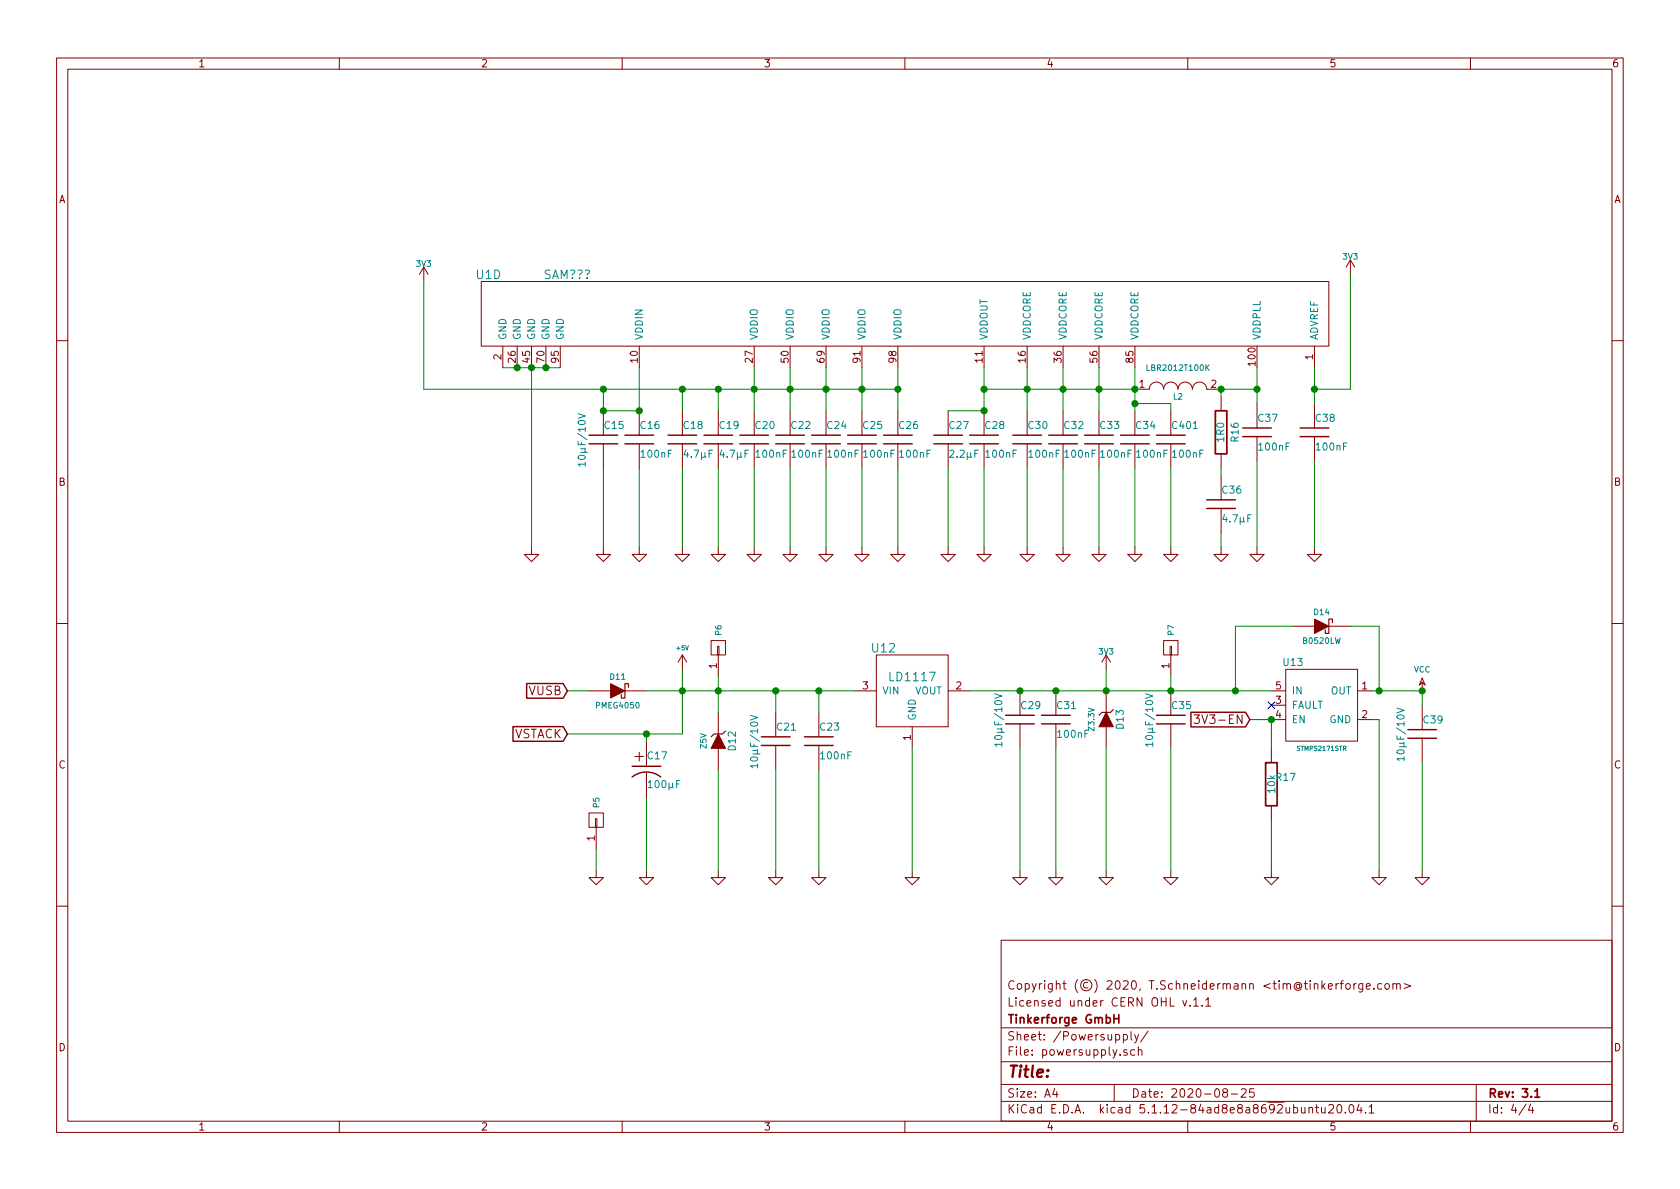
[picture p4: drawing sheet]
<svg xmlns="http://www.w3.org/2000/svg" width="297mm" height="210mm" viewBox="0 0 297 210" stroke-linecap="round" stroke-linejoin="round" font-family="sans-serif">
<g fill="none" stroke="#840000" stroke-width=".18">
<path d="M10 10.3h277v189.9h-277zM12 12.2h273v186.1h-273zM60 10.3v1.9M110 10.3v1.9M160 10.3v1.9M210 10.3v1.9M260 10.3v1.9M74.9 47.2l-.7 1.3M74.9 47.2v2.6M74.9 47.2l.8 1.3M85.1 49.8h149.8v11.4h-149.8zM238.8 46l-.8 1.2"/>
<path d="M238.8 46v2.5M238.8 46l.7 1.2M10 60.2h2M88.9 61.2v3.8M91.4 61.2v3.8M94 61.2v3.8M96.5 61.2v3.8M99.1 61.2v3.8M106.7 72.6v4.4M106.7 78.5v4.3M113 61.2v3.8M113 72.6v4.4"/>
<path d="M113 78.5v4.3M120.6 72.6v4.4M120.6 78.5v4.3M127 72.6v4.4M127 78.5v4.3M133.3 61.2v3.8M133.3 72.6v4.4M133.3 78.5v4.3M139.7 61.2v3.8M139.7 72.6v4.4M139.7 78.5v4.3M146 61.2v3.8"/>
<path d="M146 72.6v4.4M146 78.5v4.3M152.4 61.2v3.8M152.4 72.6v4.4M152.4 78.5v4.3M158.7 61.2v3.8M158.7 72.6v4.4M158.7 78.5v4.3M167.6 72.6v4.4M167.6 78.5v4.3M174 61.2v3.8M174 72.6v4.4"/>
<path d="M174 78.5v4.3M181.6 61.2v3.8M181.6 72.6v4.4M181.6 78.5v4.3M188 61.2v3.8M188 72.6v4.4M188 78.5v4.3M194.3 61.2v3.8M194.3 72.6v4.4M194.3 78.5v4.3M200.7 68.8h2.5a1.27 1.27 0 0 1 1.3-1.2 1.27 1.27 0 0 1 1.2 1.2 1.27 1.27 0 0 1 1.3-1.2 1.27 1.27 0 0 1 1.3 1.2 1.27 1.27 0 0 1 1.2-1.2 1.27 1.27 0 0 1 1.3 1.2 1.27 1.27 0 0 1 1.3-1.2 1.27 1.27 0 0 1 1.3 1.2h2.5M200.7 61.2v3.8"/>
<path d="M200.7 72.6v4.4M200.7 78.5v4.3M207 72.6v4.4M207 78.5v4.3M215.9 70.1v2.5M222.2 61.2v3.8M222.2 71.4v4.3M222.2 77.2v4.3M232.4 61.2v3.8M232.4 71.4v4.3M232.4 77.2v4.3M285 60.2h2"/>
<path d="M94 96.8v1.2h1.2l-1.2 1.3-1.3-1.3h1.3M106.7 96.8v1.2h1.2l-1.2 1.3-1.3-1.3h1.3M113 96.8v1.2h1.3l-1.3 1.3-1.2-1.3h1.2M120.6 96.8v1.2h1.3l-1.3 1.3-1.2-1.3h1.2M127 96.8v1.2h1.3l-1.3 1.3-1.3-1.3h1.3M133.3 96.8v1.2h1.3l-1.3 1.3-1.2-1.3h1.2M139.7 96.8v1.2h1.3l-1.3 1.3-1.3-1.3h1.3M146 96.8v1.2h1.3l-1.3 1.3-1.2-1.3h1.2M152.4 96.8v1.2h1.3l-1.3 1.3-1.3-1.3h1.3M158.7 96.8v1.2h1.3l-1.3 1.3-1.2-1.3h1.2M167.6 96.8v1.2h1.3l-1.3 1.3-1.2-1.3h1.2M174 96.8v1.2h1.3l-1.3 1.3-1.3-1.3h1.3"/>
<path d="M181.6 96.8v1.2h1.3l-1.3 1.3-1.3-1.3h1.3M188 96.8v1.2h1.2l-1.2 1.3-1.3-1.3h1.3M194.3 96.8v1.2h1.3l-1.3 1.3-1.3-1.3h1.3M200.7 96.8v1.2h1.2l-1.2 1.3-1.3-1.3h1.3M207 96.8v1.2h1.3l-1.3 1.3-1.3-1.3h1.3M215.9 96.8v1.2h1.3l-1.3 1.3-1.3-1.3h1.3M215.9 80.3v2.5M215.9 84.1v4.3M215.9 89.9v4.3M222.2 96.8v1.2h1.3l-1.3 1.3-1.2-1.3h1.2M232.4 96.8v1.2h1.3l-1.3 1.3-1.3-1.3h1.3M10 110.3h2"/>
<path d="M120.6 115.8v2.6M120.6 115.8l-.7 1.3M120.6 115.8l.8 1.3M125.7 113.3h2.6v2.5h-2.6zM126.9 114.3h.2v1.5h-.2zM127 115.8v3.8M154.9 115.8h12.7v12.7h-12.7zM195.6 115.8v2.6M195.6 115.8l-.8 1.3M195.6 115.8l.7 1.3M205.7 113.3h2.6v2.5h-2.6zM206.9 114.3h.2v1.5h-.2z"/>
<path d="M207 115.8v3.8M227.3 118.4h12.7v12.7h-12.7zM228.6 110.7h3.8M234.9 110.7h3.9M251.5 119.9l.5 1.3-.5-.6-.5 .6zM285 110.3h2M104.1 122.2h3.8M110.5 122.2h3.8M114.3 131.1v3.8M114.3 136.6v4.6M127 126v3.8M127 132.3v3.8"/>
<path d="M137.2 126v4.3M137.2 131.8v4.3M144.8 126v4.3M144.8 131.8v4.3M151.1 122.2h3.8M161.3 128.5v3.8M167.6 122.2h3.8M180.3 122.2v4.3M180.3 128v4.3M186.7 122.2v4.3M186.7 128v4.3M195.6 122.2v3.8"/>
<path d="M195.6 128.5v3.8M207 122.2v4.3M207 128v4.3M211.1 126.4h1l-.5 .6 .4 .1v.7l-.2 .1h-.4l-.3-.1M224.8 122.2h2.5M224.8 127.2h2.5M224.8 124.7h2.5M224.8 132.3v2.6M240 122.2h2.6M240 127.2h2.6M251.5 120.6v1.6M251.5 124.7v4.3"/>
<path d="M251.5 130.6v4.3M104.1 143.8h2.6v2.5h-2.6zM105.3 144.8h.2v1.5h-.2zM105.4 153.9v1.3h1.3l-1.3 1.3-1.3-1.3h1.3M105.4 146.3v3.8M114.3 153.9v1.3h1.3l-1.3 1.3-1.3-1.3h1.3M127 153.9v1.3h1.3l-1.3 1.3-1.3-1.3h1.3M137.2 153.9v1.3h1.2l-1.2 1.3-1.3-1.3h1.3M144.8 153.9v1.3h1.2l-1.2 1.3-1.3-1.3h1.3M161.3 153.9v1.3h1.3l-1.3 1.3-1.3-1.3h1.3M180.3 153.9v1.3h1.3l-1.3 1.3-1.2-1.3h1.2M186.7 153.9v1.3h1.3l-1.3 1.3-1.3-1.3h1.3"/>
<path d="M195.6 153.9v1.3h1.2l-1.2 1.3-1.3-1.3h1.3M207 153.9v1.3h1.3l-1.3 1.3-1.3-1.3h1.3M224.8 153.9v1.3h1.3l-1.3 1.3-1.3-1.3h1.3M224.8 142.5v2.5M243.8 153.9v1.3h1.3l-1.3 1.3-1.2-1.3h1.2M251.5 153.9v1.3h1.2l-1.2 1.3-1.3-1.3h1.3M10 160.2h2M177 166.3h108v32h-108zM209.1 176.9l.4 1 .3-1M210.4 177.8v.1M211 176.9l.5-.5v1.5M211 177.9h.9"/>
<path d="M212.5 177.8v.1M213.2 176.9l.4-.5v1.5M213.2 177.9h.8M236.7 173.9l-.5 .3M236.9 173.9h.6M237.5 173.4l-.3 .3v1.2M238 174.1l.2-.2 .5 .2v.7l-.3 .1-.4-.1zM239.4 173.9v1M239.8 173.9l-.4 .3M240.9 173.9v1.3l-.3 .2h-.3M240.9 174l-.4-.1-.3 .3 .1 .6 .2 .1 .4-.1M241.6 174.4l.7-.1-.1-.3-.4-.1-.2 .2 .1 .7h.5"/>
<path d="M242.9 174.8v.1M244.3 174l-.4-.1-.3 .3v.6l.3 .1 .4-.1M244.9 174.1l.2-.2 .5 .2v.5l-.1 .2-.4 .1-.2-.1zM246.3 174.1l.1-.1a.37 .37 0 0 1 .5 .1v.8M246.3 173.9v1M246.9 174.1l.2-.2 .4 .1 .1 .9M248.3 173.9l1.1 .5-1.1 .4M285 160.2h2M60 198.3v1.9M110 198.3v1.9M160 198.3v1.9M177 194.8h108"/>
<path d="M177 191.8h108M177 187.8h108M177 181.8h108M186.5 192.5l-.4 1h1M186.8 193v1M197 191.8v3M198.6 183l.5-.1 .2 .3v.6l-.2 .1-.5-.1M198.6 182.9v1.5M199.3 185.7a.37 .37 0 0 0-.6 .1l.1 .2 .5 .2v.1l-.2 .3-.4-.1M200 182.4v1.3l.2 .2M200.6 185.7l-.4-.1-.3 .3 .1 .6 .2 .1 .4-.1M200.6 182.9l.4 1"/>
<path d="M201.3 185.7a.37 .37 0 0 1 .6 .1v.8M201.3 185.1v1.5M201.3 182.9l-.5 1.4-.2 .1M203 182.3l-1.3 2M210 198.3v1.9M216.5 193.2l-.3-.3 .1-.2a.48 .48 0 0 1 .6-.1l.1 .2-.1 .3-.6 .1a.48 .48 0 0 0 0 .7l.2 .1 .5-.1v-.4l-.2-.3M217.7 193.5h1.1M219.5 192.7l.2-.2h.3l.3 .2v.3v.2l-.9 .8h.9M221.7 192.5h-.7l-.1 .7 .2-.1 .5 .1 .2 .2-.1 .5-.2 .1-.6-.1M231.4 196l.2-.2 .4 .1 .1 .9M231.4 195.8v1M232.6 195.8h.5"/>
<path d="M232.8 195.3v1.3l.3 .2M233.7 195.8v.8a.37 .37 0 0 0 .6 .1M234.3 195.8v1M234.9 195.5l.3-.2h.3l.2 .2 .1 .3-.1 .2-.8 .8h.9M236.5 195.5l.2-.2a.8 .8 0 0 1 .6 .8 .8 .8 0 0 1-.6 .7l-.2-.1-.1-.4zM237.9 196.7v.1M238.7 195.5l.2-.2a.8 .8 0 0 1 .5 .8 .8 .8 0 0 1-.5 .7l-.2-.1-.2-.4zM240.3 195.2l-.4 1.1h1M240.6 195.8v1M241.4 196.7v.1M242.1 195.8l.4-.5v1.5M242.1 196.8h.8"/>
<path d="M260 198.3v1.9M261 191.8v6.5M269.8 195.2l-1.2 2M270.6 195.2l-.3 1.1h.9M271 195.8v1"/>
</g>
<path d="M214.9 72.6h2v7.7h-2zM223.8 134.9h2v7.6h-2zM197 179.4v1.5M197.8 179.4v1.5M197 180.1h.8M271.4 193l.4-.5v1.5M271.4 194h.8" fill="none" stroke="#840000" stroke-width=".3"/>
<g fill="none" stroke="#840000" stroke-width=".25">
<path d="M104.1 78.5h5.1M104.1 77h5.1M110.5 78.5h5.1M110.5 77h5.1M118.1 78.5h5.1M118.1 77h5.1M124.5 78.5h5M124.5 77h5M130.8 78.5h5.1M130.8 77h5.1M137.2 78.5h5M137.2 77h5"/>
<path d="M143.5 78.5h5.1M143.5 77h5.1M149.9 78.5h5M149.9 77h5M156.2 78.5h5.1M156.2 77h5.1M165.1 78.5h5.1M165.1 77h5.1M171.4 78.5h5.1M171.4 77h5.1M179.1 78.5h5M179.1 77h5"/>
<path d="M185.4 78.5h5.1M185.4 77h5.1M191.8 78.5h5M191.8 77h5M198.1 78.5h5.1M198.1 77h5.1M204.5 78.5h5M204.5 77h5M219.7 77.2h5.1M219.7 75.7h5.1M229.9 77.2h5M229.9 75.7h5"/>
<path d="M213.4 89.9h5M213.4 88.4h5M90.7 128.5h8.9l.7 1.3-.7 1.3h-8.9zM93.1 120.9h6.5l.7 1.3-.7 1.3h-6.5zM111.8 137.4a4.1 4.1 0 0 1 5 0M111.8 135.5h5M134.6 131.8h5.1M134.6 130.3h5.1M142.2 131.8h5.1M142.2 130.3h5.1M177.8 128h5.1M177.8 126.5h5.1"/>
<path d="M184.1 128h5.1M184.1 126.5h5.1M204.5 128h5M204.5 126.5h5M210.6 126h9.6l.8 1.2-.8 1.3h-9.6zM248.9 130.6h5.1M248.9 129h5.1"/>
</g>
<g fill="none" stroke="#008484" stroke-width=".18">
<path d="M102.2 73.1l1.3 .5-1.3 .4M213.4 64.9l.4 .6M213.8 64.5l-.6 .6M103.5 82.1h-1.3l.4 .3M103.5 81.7v.7M132.7 126.5l1.3 .4-1.3 .4M134 135.4h-1.3l.3 .4M134 135.1v.7M175.9 122.7l1.2 .4-1.2 .4M177.1 131.6h-1.2l.3 .4M177.1 131.3v.7M202.5 122.7l1.3 .4-1.3 .4"/>
<path d="M203.8 131.6h-1.3l.4 .4M203.8 131.3v.7M247 125.2l1.3 .4-1.3 .5M248.3 134.2h-1.3l.3 .3M248.3 133.8v.7"/>
</g>
<path d="M235.6 110.1v-.6h-.7v2.5h-.6v-.6M111.1 121.5v-.6h-.6v2.5h-.6v-.6M128.3 129.3l-.5 .5h-1.6l-.5 .5M196.8 125.5l-.5 .5h-1.5l-.5 .5" fill="none" stroke="#840000" stroke-width=".2"/>
<g fill="#840000" stroke="#840000" stroke-width=".18">
<path d="M195.6 126l1.2 2.5h-2.5z"/>
<path d="M232.4 109.5l2.5 1.2-2.5 1.3z"/>
<path d="M127 129.8l1.3 2.5h-2.6z"/>
<path d="M107.9 120.9l2.6 1.3-2.6 1.2z"/>
</g>
<g fill="none" stroke="#008400" stroke-width=".18">
<path d="M74.9 49.8v19h83.8M238.8 48.5v20.3h-6.4M88.9 65h10.2M94 65v31.8M113 65v7.6h-6.3v-3.8M120.6 68.8v3.8M127 68.8v3.8M133.3 65v7.6M139.7 65v7.6M146 65v7.6M152.4 65v7.6M158.7 65v7.6"/>
<path d="M174 68.8h26.7M174 65v7.6h-6.4M181.6 65v7.6M188 65v7.6M194.3 65v7.6M200.7 71.4h6.3v1.2M200.7 65v7.6M222.2 68.8h-6.3v1.3M222.2 65v6.4M232.4 65v6.4M106.7 82.8v14M113 82.8v14"/>
<path d="M120.6 82.8v14M127 82.8v14M133.3 82.8v14M139.7 82.8v14M146 82.8v14M152.4 82.8v14M158.7 82.8v14M167.6 82.8v14M174 82.8v14M181.6 82.8v14M188 82.8v14M194.3 82.8v14"/>
<path d="M200.7 82.8v14M207 82.8v14M215.9 82.8v1.3M215.9 94.2v2.6M222.2 81.5v15.3M232.4 81.5v15.3M120.6 118.4v11.4h-20.3M127 119.6v6.4M195.6 118.4v3.8M207 119.6v2.6M228.6 110.7h-10.2v11.5M238.8 110.7h5v11.5"/>
<path d="M100.3 122.2h3.8M114.3 122.2h36.8M114.3 129.8v1.3M127 136.1v17.8M137.2 122.2v3.8M137.2 136.1v17.8M144.8 122.2v3.8M144.8 136.1v17.8M161.3 132.3v21.6M171.4 122.2h53.4M180.3 132.3v21.6M186.7 132.3v21.6"/>
<path d="M195.6 132.3v21.6M207 132.3v21.6M221 127.2h3.8v5.1M242.6 122.2h8.9v2.5M242.6 127.2h1.2v26.7M251.5 134.9v19M105.4 150.1v3.8M114.3 141.2v12.7M224.8 145v8.9"/>
</g>
<g fill="#008400" stroke="#008400" stroke-width=".25">
<circle cx="146.1" cy="68.8" r=".51"/>
<circle cx="200.7" cy="68.8" r=".51"/>
<circle cx="91.4" cy="65" r=".51"/>
<circle cx="96.5" cy="65" r=".51"/>
<circle cx="224.8" cy="127.2" r=".51"/>
<circle cx="232.4" cy="68.8" r=".51"/>
<circle cx="113" cy="72.6" r=".51"/>
<circle cx="215.9" cy="68.8" r=".51"/>
<circle cx="120.7" cy="68.8" r=".51"/>
<circle cx="207" cy="122.2" r=".51"/>
<circle cx="94" cy="65" r=".51"/>
<circle cx="222.3" cy="68.8" r=".51"/>
<circle cx="127" cy="122.2" r=".51"/>
<circle cx="188" cy="68.8" r=".51"/>
<circle cx="200.7" cy="71.4" r=".51"/>
<circle cx="251.5" cy="122.2" r=".51"/>
<circle cx="133.4" cy="68.8" r=".51"/>
<circle cx="144.8" cy="122.2" r=".51"/>
<circle cx="180.3" cy="122.2" r=".51"/>
<circle cx="120.7" cy="122.2" r=".51"/>
<circle cx="137.2" cy="122.2" r=".51"/>
<circle cx="186.7" cy="122.2" r=".51"/>
<circle cx="181.6" cy="68.8" r=".51"/>
<circle cx="174" cy="68.8" r=".51"/>
<circle cx="114.3" cy="129.8" r=".51"/>
<circle cx="243.8" cy="122.2" r=".51"/>
<circle cx="106.7" cy="68.8" r=".51"/>
<circle cx="139.7" cy="68.8" r=".51"/>
<circle cx="194.3" cy="68.8" r=".51"/>
<circle cx="127" cy="68.8" r=".51"/>
<circle cx="195.6" cy="122.2" r=".51"/>
<circle cx="218.4" cy="122.2" r=".51"/>
<circle cx="106.7" cy="72.6" r=".51"/>
<circle cx="174" cy="72.6" r=".51"/>
<circle cx="158.8" cy="68.8" r=".51"/>
<circle cx="152.4" cy="68.8" r=".51"/>
</g>
<path d="M224.2 124.1l1.2 1.2M225.4 124.1l-1.2 1.2" fill="none" stroke="#000084" stroke-width=".18"/>
<g font-size="2.8" fill="#840000">
<text x="112.2" y="134.7">+</text>
<text x="178" y="190.5">Title:</text>
</g>
<g font-size="2.1" fill="#008484">
<text x="84.3" y="49.3">U1D</text>
<text x="96" y="49.3">SAM???</text>
<text x="154.3" y="115.4">U12</text>
<text x="157.5" y="120.5">LD1117</text>
</g>
<g font-size="2.1" fill="#840000">
<text x="93.5" y="122.9">VUSB</text>
<text x="90.7" y="130.6">VSTACK</text>
<text x="212.6" y="128">3V3-EN</text>
<text x="178" y="178">Licensed under CERN OHL v.1.1</text>
<text x="178" y="175">Copyright (©) 2020, T.Schneidermann &lt;tim@tinkerforge.com&gt;</text>
<text x="178" y="184">Sheet: /Powersupply/</text>
<text x="178" y="181">Tinkerforge GmbH</text>
<text x="178" y="186.7">File: powersupply.sch</text>
<text x="178" y="196.9">KiCad E.D.A. kicad 5.1.12-84ad8e8a8692ubuntu20.04.1</text>
<text x="178" y="194.1">Size: A4</text>
<text x="200" y="194.1">Date: 2020-08-25</text>
<text x="263" y="194.1">Rev: 3.1</text>
<text x="263" y="196.9">Id: 4/4</text>
</g>
<g font-size="1.8" fill="#840000">
<text x="35" y="11.9">1</text>
<text x="85" y="11.9">2</text>
<text x="135" y="11.9">3</text>
<text x="185" y="11.9">4</text>
<text x="235" y="11.9">5</text>
<text x="285" y="11.9">6</text>
<text x="10.4" y="35.9">A</text>
<text x="285.4" y="35.9">A</text>
<text x="88.6" y="63.6" transform="rotate(-90 88.6 63.6)">2</text>
<text x="91.2" y="64.1" transform="rotate(-90 91.2 64.1)">26</text>
<text x="93.7" y="64.1" transform="rotate(-90 93.7 64.1)">45</text>
<text x="96.3" y="64.1" transform="rotate(-90 96.3 64.1)">70</text>
<text x="98.8" y="64.1" transform="rotate(-90 98.8 64.1)">95</text>
<text x="112.8" y="64.1" transform="rotate(-90 112.8 64.1)">10</text>
<text x="133.1" y="64.1" transform="rotate(-90 133.1 64.1)">27</text>
<text x="139.4" y="64.1" transform="rotate(-90 139.4 64.1)">50</text>
<text x="145.8" y="64.1" transform="rotate(-90 145.8 64.1)">69</text>
<text x="152.1" y="64.1" transform="rotate(-90 152.1 64.1)">91</text>
<text x="158.5" y="64.1" transform="rotate(-90 158.5 64.1)">98</text>
<text x="173.7" y="64.1" transform="rotate(-90 173.7 64.1)">11</text>
<text x="181.4" y="64.1" transform="rotate(-90 181.4 64.1)">16</text>
<text x="187.7" y="64.1" transform="rotate(-90 187.7 64.1)">36</text>
<text x="194.1" y="64.1" transform="rotate(-90 194.1 64.1)">56</text>
<text x="200.4" y="64.1" transform="rotate(-90 200.4 64.1)">85</text>
<text x="222" y="64.6" transform="rotate(-90 222 64.6)">100</text>
<text x="232.2" y="63.6" transform="rotate(-90 232.2 63.6)">1</text>
<text x="201.4" y="68.6">1</text>
<text x="214.1" y="68.6">2</text>
<text x="10.4" y="85.9">B</text>
<text x="285.4" y="85.9">B</text>
<text x="126.7" y="118.2" transform="rotate(-90 126.7 118.2)">1</text>
<text x="206.8" y="118.2" transform="rotate(-90 206.8 118.2)">1</text>
<text x="152.6" y="121.9">3</text>
<text x="169.1" y="121.9">2</text>
<text x="225.6" y="124.5">3</text>
<text x="225.6" y="121.9">5</text>
<text x="240.8" y="121.9">1</text>
<text x="161" y="130.9" transform="rotate(-90 161 130.9)">1</text>
<text x="225.6" y="127">4</text>
<text x="240.8" y="127">2</text>
<text x="10.4" y="135.9">C</text>
<text x="285.4" y="135.9">C</text>
<text x="105.2" y="148.7" transform="rotate(-90 105.2 148.7)">1</text>
<text x="10.4" y="185.9">D</text>
<text x="285.4" y="185.9">D</text>
<text x="35" y="199.9">1</text>
<text x="85" y="199.9">2</text>
<text x="135" y="199.9">3</text>
<text x="185" y="199.9">4</text>
<text x="235" y="199.9">5</text>
<text x="285" y="199.9">6</text>
</g>
<g font-size="1.8" fill="#008484">
<text x="89.5" y="60.2" transform="rotate(-90 89.5 60.2)">GND</text>
<text x="92.1" y="60.2" transform="rotate(-90 92.1 60.2)">GND</text>
<text x="94.6" y="60.2" transform="rotate(-90 94.6 60.2)">GND</text>
<text x="97.2" y="60.2" transform="rotate(-90 97.2 60.2)">GND</text>
<text x="99.7" y="60.2" transform="rotate(-90 99.7 60.2)">GND</text>
<text x="113.7" y="60.2" transform="rotate(-90 113.7 60.2)">VDDIN</text>
<text x="134" y="60.2" transform="rotate(-90 134 60.2)">VDDIO</text>
<text x="140.3" y="60.2" transform="rotate(-90 140.3 60.2)">VDDIO</text>
<text x="146.7" y="60.2" transform="rotate(-90 146.7 60.2)">VDDIO</text>
<text x="153" y="60.2" transform="rotate(-90 153 60.2)">VDDIO</text>
<text x="159.4" y="60.2" transform="rotate(-90 159.4 60.2)">VDDIO</text>
<text x="174.6" y="60.2" transform="rotate(-90 174.6 60.2)">VDDOUT</text>
<text x="182.2" y="60.2" transform="rotate(-90 182.2 60.2)">VDDCORE</text>
<text x="188.6" y="60.2" transform="rotate(-90 188.6 60.2)">VDDCORE</text>
<text x="194.9" y="60.2" transform="rotate(-90 194.9 60.2)">VDDCORE</text>
<text x="201.3" y="60.2" transform="rotate(-90 201.3 60.2)">VDDCORE</text>
<text x="222.9" y="60.2" transform="rotate(-90 222.9 60.2)">VDDPLL</text>
<text x="233" y="60.2" transform="rotate(-90 233 60.2)">ADVREF</text>
<text x="107" y="75.9">C15</text>
<text x="113.3" y="75.9">C16</text>
<text x="120.9" y="75.9">C18</text>
<text x="127.3" y="75.9">C19</text>
<text x="133.6" y="75.9">C20</text>
<text x="140" y="75.9">C22</text>
<text x="146.3" y="75.9">C24</text>
<text x="152.7" y="75.9">C25</text>
<text x="159" y="75.9">C26</text>
<text x="167.9" y="75.9">C27</text>
<text x="174.3" y="75.9">C28</text>
<text x="181.9" y="75.9">C30</text>
<text x="188.2" y="75.9">C32</text>
<text x="194.6" y="75.9">C33</text>
<text x="200.9" y="75.9">C34</text>
<text x="207.4" y="75.9">C401</text>
<text x="222.5" y="74.6">C37</text>
<text x="232.7" y="74.6">C38</text>
<text x="103.6" y="81.8" transform="rotate(-90 103.6 81.8)">10µF/10V</text>
<text x="113.5" y="80.9">100nF</text>
<text x="121.1" y="80.9">4.7µF</text>
<text x="127.5" y="80.9">4.7µF</text>
<text x="133.8" y="80.9">100nF</text>
<text x="140.2" y="80.9">100nF</text>
<text x="146.5" y="80.9">100nF</text>
<text x="152.9" y="80.9">100nF</text>
<text x="159.2" y="80.9">100nF</text>
<text x="168.1" y="80.9">2.2µF</text>
<text x="174.4" y="80.9">100nF</text>
<text x="182.1" y="80.9">100nF</text>
<text x="188.4" y="80.9">100nF</text>
<text x="194.8" y="80.9">100nF</text>
<text x="201.1" y="80.9">100nF</text>
<text x="207.5" y="80.9">100nF</text>
<text x="216.5" y="78.1" transform="rotate(-90 216.5 78.1)">1R0</text>
<text x="219" y="78.1" transform="rotate(-90 219 78.1)">R16</text>
<text x="222.7" y="79.7">100nF</text>
<text x="232.9" y="79.7">100nF</text>
<text x="216.2" y="87.3">C36</text>
<text x="216.4" y="92.4">4.7µF</text>
<text x="227" y="117.8">U13</text>
<text x="156" y="122.8">VIN</text>
<text x="161.7" y="122.8">VOUT</text>
<text x="180.6" y="125.4">C29</text>
<text x="187" y="125.4">C31</text>
<text x="207.3" y="125.4">C35</text>
<text x="228.3" y="125.3">FAULT</text>
<text x="228.3" y="122.8">IN</text>
<text x="235.3" y="122.8">OUT</text>
<text x="137.4" y="129.2">C21</text>
<text x="145.1" y="129.2">C23</text>
<text x="161.9" y="127.5" transform="rotate(-90 161.9 127.5)">GND</text>
<text x="177.2" y="131.3" transform="rotate(-90 177.2 131.3)">10µF/10V</text>
<text x="187.1" y="130.5">100nF</text>
<text x="198.7" y="128.9" transform="rotate(-90 198.7 128.9)">D13</text>
<text x="203.9" y="131.3" transform="rotate(-90 203.9 131.3)">10µF/10V</text>
<text x="228.3" y="127.9">EN</text>
<text x="235.1" y="127.9">GND</text>
<text x="251.7" y="127.9">C39</text>
<text x="114.6" y="134.3">C17</text>
<text x="130.1" y="132.7" transform="rotate(-90 130.1 132.7)">D12</text>
<text x="134" y="135.1" transform="rotate(-90 134 135.1)">10µF/10V</text>
<text x="145.2" y="134.3">100nF</text>
<text x="248.3" y="133.8" transform="rotate(-90 248.3 133.8)">10µF/10V</text>
<text x="114.9" y="139.4">100µF</text>
<text x="225.5" y="140.2" transform="rotate(-90 225.5 140.2)">10k</text>
<text x="225.7" y="138.1">R17</text>
</g>
<g font-size="1.4" fill="#008484">
<text x="73.7" y="47.2">3V3</text>
<text x="237.5" y="45.9">3V3</text>
<text x="203.1" y="65.6">LBR2012T100K</text>
<text x="207.5" y="70.7">L2</text>
<text x="127.6" y="112.3" transform="rotate(-90 127.6 112.3)">P6</text>
<text x="207.6" y="112.3" transform="rotate(-90 207.6 112.3)">P7</text>
<text x="230.5" y="113.8">B0520LW</text>
<text x="232.4" y="108.8">D14</text>
<text x="194.3" y="115.7">3V3</text>
<text x="250" y="118.9">VCC</text>
<text x="105.6" y="125.3">PMEG4050</text>
<text x="107.9" y="120.2">D11</text>
<text x="193.5" y="129.1" transform="rotate(-90 193.5 129.1)">Z3.3V</text>
<text x="124.9" y="132.4" transform="rotate(-90 124.9 132.4)">Z5V</text>
<text x="106" y="142.8" transform="rotate(-90 106 142.8)">P5</text>
</g>
<g font-size="1.1" fill="#008484">
<text x="119.7" y="115">+5V</text>
<text x="229.5" y="132.8">STMPS2171STR</text>
</g>
</svg>
